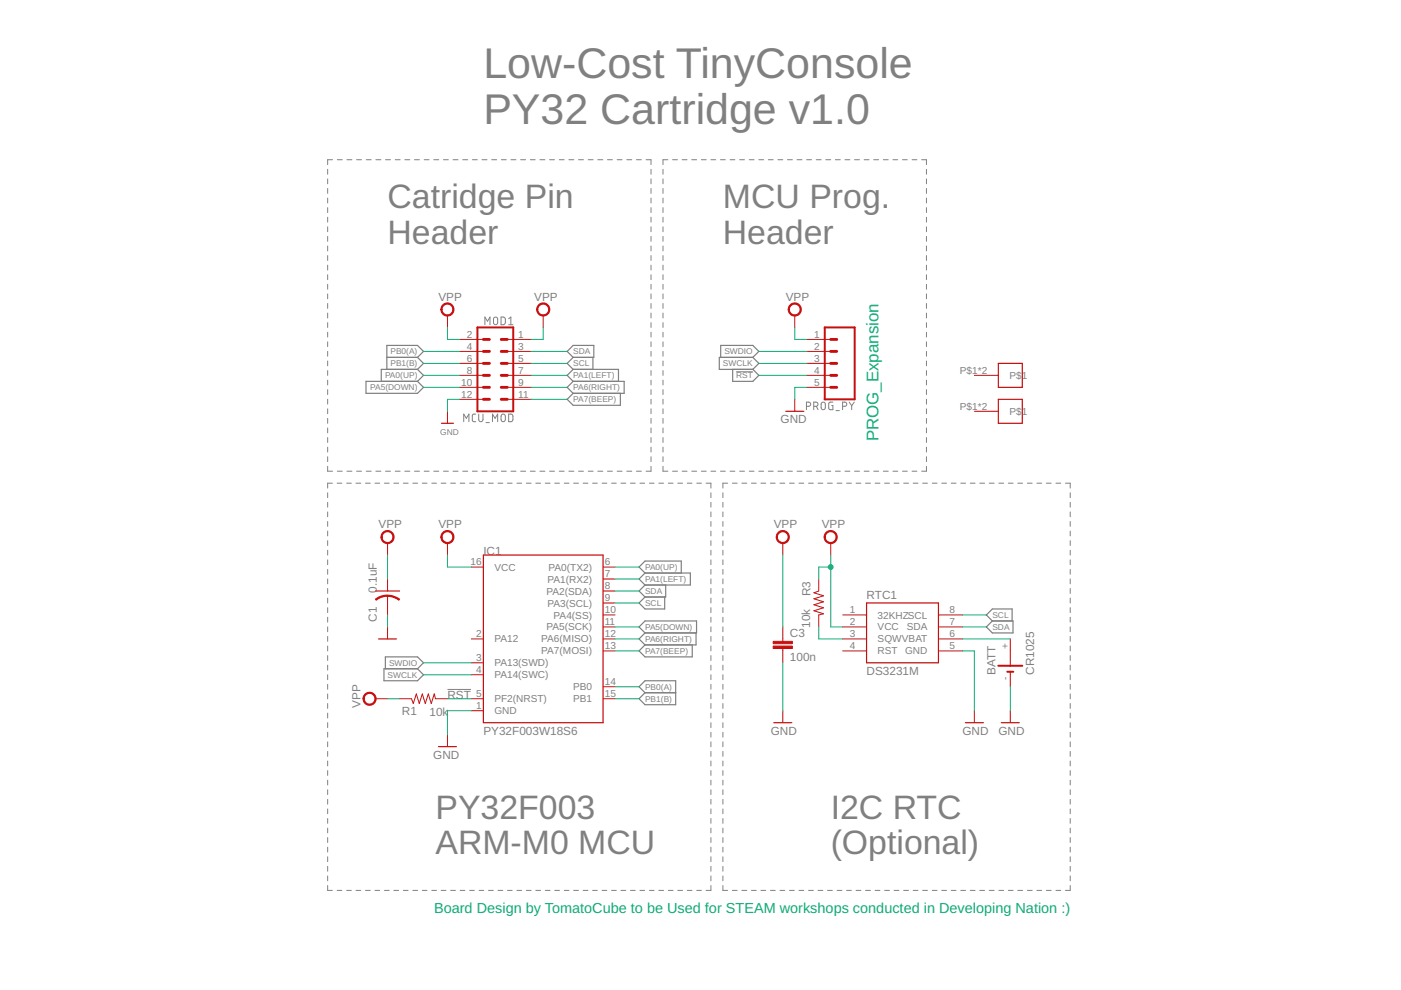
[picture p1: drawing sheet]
<svg xmlns="http://www.w3.org/2000/svg" width="297mm" height="210mm" viewBox="0 0 297 210" stroke-linecap="round" stroke-linejoin="round" font-family="sans-serif">
<g fill="none" stroke="#808080" stroke-width=".21">
<path d="M69.5 35.9v1M69.5 37.9v1.1M69.5 40v1M70.5 33.9h-1v1M71.5 33.9h1.1M73.6 33.9h1M75.6 33.9h1M77.7 33.9h1M79.7 33.9h1.1M81.7 33.9h1.1M83.8 33.9h1M85.8 33.9h1.1"/>
<path d="M87.9 33.9h1M89.9 33.9h1.1M92 33.9h1M94 33.9h1.1M96.1 33.9h1M98.1 33.9h1.1M100.2 33.9h1M102.2 33.9h1.1M104.2 33.9h1.1M106.3 33.9h1M108.3 33.9h1.1M110.4 33.9h1"/>
<path d="M112.4 33.9h1.1M114.5 33.9h1M116.5 33.9h1.1M118.6 33.9h1M120.6 33.9h1.1M122.7 33.9h1M124.7 33.9h1.1M126.7 33.9h1.1M128.8 33.9h1M130.9 33.9h1M132.9 33.9h1M134.9 33.9h1.1"/>
<path d="M137 33.9h1v1M138 35.9v1M138 37.9v1.1M138 40v1M140.6 35.9v1M140.6 37.9v1.1M140.6 40v1M141.6 33.9h-1v1M142.6 33.9h1M144.6 33.9h1.1M146.7 33.9h1M148.7 33.9h1"/>
<path d="M150.7 33.9h1M152.8 33.9h1M154.8 33.9h1M156.8 33.9h1M158.9 33.9h1M160.9 33.9h1M162.9 33.9h1M164.9 33.9h1.1M167 33.9h1M169 33.9h1M171 33.9h1.1M173.1 33.9h1"/>
<path d="M175.1 33.9h1M177.1 33.9h1.1M179.2 33.9h1M181.2 33.9h1M183.2 33.9h1.1M185.3 33.9h1M187.3 33.9h1M189.3 33.9h1M191.3 33.9h1.1M193.4 33.9h1M195.4 33.9h1v1M196.4 35.9v1"/>
<path d="M196.4 37.9v1.1M196.4 40v1M69.5 42v1M69.5 44v1.1M69.5 46.1v1M69.5 48.1v1M69.5 50.1v1.1M69.5 52.2v1M69.5 54.2v1M69.5 56.2v1.1M69.5 58.3v1M138 42v1"/>
<path d="M138 44v1.1M138 46.1v1M138 48.1v1M138 50.1v1.1M138 52.2v1M138 54.2v1M138 56.2v1.1M138 58.3v1M140.6 42v1M140.6 44v1.1M140.6 46.1v1M140.6 48.1v1"/>
<path d="M140.6 50.1v1.1M140.6 52.2v1M140.6 54.2v1M140.6 56.2v1.1M140.6 58.3v1M196.4 42v1M196.4 44v1.1M196.4 46.1v1M196.4 48.1v1M196.4 50.1v1.1M196.4 52.2v1M196.4 54.2v1"/>
<path d="M196.4 56.2v1.1M196.4 58.3v1M69.5 60.3v1M69.5 62.3v1.1M69.5 64.3v1.1M69.5 66.4v1M69.5 68.4v1M69.5 70.4v1.1M69.5 72.5v1M69.5 74.5v1M69.5 76.5v1.1M69.5 78.6v1"/>
<path d="M102.8 68.9v-1.7l.6 .9 .5-.9v1.7M104.8 67.4l.3-.2 .3 .2 .1 1a.44 .44 0 0 1-.4 .5 .44 .44 0 0 1-.5-.5zM106.2 67.2h.6l.3 .3v.9l-.3 .4-.6 .1zM107.8 68.9h1M107.8 67.6l.5-.4v1.7M138 60.3v1M138 62.3v1.1M138 64.3v1.1M138 66.4v1M138 68.4v1M138 70.4v1.1M138 72.5v1"/>
<path d="M138 74.5v1M138 76.5v1.1M138 78.6v1M140.6 60.3v1M140.6 62.3v1.1M140.6 64.3v1.1M140.6 66.4v1M140.6 68.4v1M140.6 70.4v1.1M140.6 72.5v1M140.6 74.5v1M140.6 76.5v1.1"/>
<path d="M140.6 78.6v1M156.1 78.8h3.5M196.4 60.3v1M196.4 62.3v1.1M196.4 64.3v1.1M196.4 66.4v1M196.4 68.4v1M196.4 70.4v1.1M196.4 72.5v1M196.4 74.5v1M196.4 76.5v1.1M196.4 78.6v1"/>
<path d="M69.5 80.6v1M69.5 82.6v1.1M69.5 84.6v1.1M69.5 86.7v1M69.5 88.7v1M69.5 90.7v1.1M69.5 92.8v1M69.5 94.8v1M69.5 96.8v1.1M69.5 98.9v1h1M71.5 99.9h1.1M73.6 99.9h1"/>
<path d="M75.6 99.9h1M77.7 99.9h1M79.7 99.9h1.1M81.7 99.9h1.1M83.8 99.9h1M85.8 99.9h1.1M87.9 99.9h1M89.9 99.9h1.1M92 99.9h1M94 99.9h1.1M96.1 99.9h1M98.1 99.9h1.1"/>
<path d="M98.3 89.4v-1.6l.6 .9 .5-.9v1.6M100.2 99.9h1M100.9 87.8h-.5l-.3 .4 .1 1 .2 .2h.5M101.5 87.8v1.2a.46 .46 0 0 0 .4 .4 .46 .46 0 0 0 .5-.4v-1.2M102.2 99.9h1.1M103 89.6h.8M104.2 99.9h1.1M104.4 89.4v-1.6l.6 .9 .5-.9v1.6M106.3 99.9h1M106.4 87.9l.3-.1 .3 .1 .1 1.1a.46 .46 0 0 1-.4 .4 .46 .46 0 0 1-.5-.4zM107.8 87.8h.7l.2 .3 .1 .9-.3 .4h-.7zM108.3 99.9h1.1"/>
<path d="M110.4 99.9h1M112.4 99.9h1.1M114.5 99.9h1M116.5 99.9h1.1M118.6 99.9h1M120.6 99.9h1.1M122.7 99.9h1M124.7 99.9h1.1M126.7 99.9h1.1M128.8 99.9h1M130.9 99.9h1M132.9 99.9h1"/>
<path d="M134.9 99.9h1.1M138 80.6v1M138 82.6v1.1M138 84.6v1.1M138 86.7v1M138 88.7v1M138 90.7v1.1M138 92.8v1M138 94.8v1M138 96.8v1.1M138 98.9v1h-1M140.6 80.6v1"/>
<path d="M140.6 82.6v1.1M140.6 84.6v1.1M140.6 86.7v1M140.6 88.7v1M140.6 90.7v1.1M140.6 92.8v1M140.6 94.8v1M140.6 96.8v1.1M140.6 98.9v1h1M142.6 99.9h1M144.6 99.9h1.1M146.7 99.9h1"/>
<path d="M148.7 99.9h1M150.7 99.9h1M152.8 99.9h1M154.8 99.9h1M156.8 99.9h1M158.9 99.9h1M160.9 99.9h1M162.9 99.9h1M164.9 99.9h1.1M167 99.9h1M169 99.9h1M171 86.1h.4a.44 .44 0 0 0 .5-.4 .44 .44 0 0 0-.5-.4h-.4v1.6"/>
<path d="M171 99.9h1.1M172.5 86.1h.5a.44 .44 0 0 0 .4-.4 .44 .44 0 0 0-.4-.4h-.5v1.6M173.1 99.9h1M173.1 86.1l.3 .8M174.2 85.4l.3-.1 .4 .1 .1 1a.44 .44 0 0 1-.5 .5 .44 .44 0 0 1-.4-.5zM175.1 99.9h1M176.6 85.3h-.7l-.2 .2v1l.2 .3 .7 .1v-.9h-.3M177.1 99.9h1.1M177.2 87.1h.8M178.6 86.1h.5a.44 .44 0 0 0 .4-.4 .44 .44 0 0 0-.4-.4h-.5v1.6M179.2 99.9h1M180 85.3l.6 .7"/>
<path d="M180.6 86v.9M181.1 85.3l-.5 .7M181.2 99.9h1M183.2 99.9h1.1M185.3 99.9h1M187.3 99.9h1M189.3 99.9h1M191.3 99.9h1.1M193.4 99.9h1M196.4 80.6v1M196.4 82.6v1.1M196.4 84.6v1.1"/>
<path d="M196.4 86.7v1M196.4 88.7v1M196.4 90.7v1.1M196.4 92.8v1M196.4 94.8v1M196.4 96.8v1.1M196.4 98.9v1h-1M69.5 104.5v1M69.5 106.5v1M69.5 108.5v1.1M69.5 110.6v1M69.5 112.6v1"/>
<path d="M69.5 114.6v1.1M69.5 116.7v1M69.5 118.7v1M70.5 102.4h-1v1.1M71.5 102.4h1M73.5 102.4h1M75.5 102.4h1M77.5 102.4h1M79.5 102.4h1M81.5 102.4h1M83.5 102.4h1M85.5 102.4h1"/>
<path d="M87.5 102.4h1M89.5 102.4h1M91.5 102.4h1M93.5 102.4h1.1M95.5 102.4h1.1M97.6 102.4h1M99.6 102.4h1M101.6 102.4h1M103.6 102.4h1M105.6 102.4h1M107.6 102.4h1M109.6 102.4h1"/>
<path d="M111.6 102.4h1M113.6 102.4h1M115.6 102.4h1M117.6 102.4h1M119.6 102.4h1M121.6 102.4h1M123.6 102.4h1.1M125.6 102.4h1M127.7 102.4h1M129.7 102.4h1M131.7 102.4h1M133.7 102.4h1"/>
<path d="M135.7 102.4h1M137.7 102.4h1M139.7 102.4h1M141.7 102.4h1M143.7 102.4h1M145.7 102.4h1M147.7 102.4h1M149.7 102.4h1v1.1M150.7 104.5v1M150.7 106.5v1M150.7 108.5v1.1M150.7 110.6v1"/>
<path d="M150.7 112.6v1M150.7 114.6v1.1M150.7 116.7v1M150.7 118.7v1M153.3 104.5v1M153.3 106.5v1M153.3 108.5v1.1M153.3 110.6v1M153.3 112.6v1M153.3 114.6v1.1M153.3 116.7v1M153.3 118.7v1"/>
<path d="M154.3 102.4h-1v1.1M155.3 102.4h1M157.3 102.4h1M159.3 102.4h1M161.3 102.4h1M163.3 102.4h1.1M165.4 102.4h1M167.4 102.4h1M169.4 102.4h1M171.4 102.4h1M173.4 102.4h1.1M175.5 102.4h1"/>
<path d="M177.5 102.4h1M179.5 102.4h1M181.5 102.4h1M183.5 102.4h1.1M185.5 102.4h1.1M187.6 102.4h1M189.6 102.4h1M191.6 102.4h1M193.6 102.4h1M195.6 102.4h1M197.7 102.4h1M199.7 102.4h1"/>
<path d="M201.7 102.4h1M203.7 102.4h1M205.7 102.4h1M207.7 102.4h1M209.7 102.4h1.1M211.8 102.4h1M213.8 102.4h1M215.8 102.4h1M217.8 102.4h1M219.8 102.4h1.1M221.8 102.4h1.1M223.9 102.4h1"/>
<path d="M225.9 102.4h1v1.1M226.9 104.5v1M226.9 106.5v1M226.9 108.5v1.1M226.9 110.6v1M226.9 112.6v1M226.9 114.6v1.1M226.9 116.7v1M226.9 118.7v1M69.5 120.7v1.1M69.5 122.7v1.1M69.5 124.8v1"/>
<path d="M69.5 126.8v1M69.5 128.8v1.1M69.5 130.9v1M69.5 132.9v1M69.5 134.9v1.1M69.5 137v1M69.5 139v1M150.7 120.7v1.1M150.7 122.7v1.1M150.7 124.8v1M150.7 126.8v1M150.7 128.8v1.1"/>
<path d="M150.7 130.9v1M150.7 132.9v1M150.7 134.9v1.1M150.7 137v1M150.7 139v1M153.3 120.7v1.1M153.3 122.7v1.1M153.3 124.8v1M153.3 126.8v1M153.3 128.8v1.1M153.3 130.9v1M153.3 132.9v1"/>
<path d="M153.3 134.9v1.1M153.3 137v1M153.3 139v1M226.9 120.7v1.1M226.9 122.7v1.1M226.9 124.8v1M226.9 126.8v1M226.9 128.8v1.1M226.9 130.9v1M226.9 132.9v1M226.9 134.9v1.1M226.9 137v1"/>
<path d="M226.9 139v1M69.5 141v1.1M69.5 143.1v1M69.5 145.1v1M69.5 147.1v1.1M69.5 149.2v1M69.5 151.2v1M69.5 153.2v1.1M69.5 155.3v1M69.5 157.3v1M69.5 159.3v1.1M94.9 146.2h5"/>
<path d="M150.7 141v1.1M150.7 143.1v1M150.7 145.1v1M150.7 147.1v1.1M150.7 149.2v1M150.7 151.2v1M150.7 153.2v1.1M150.7 155.3v1M150.7 157.3v1M150.7 159.3v1.1M153.3 141v1.1M153.3 143.1v1"/>
<path d="M153.3 145.1v1M153.3 147.1v1.1M153.3 149.2v1M153.3 151.2v1M153.3 153.2v1.1M153.3 155.3v1M153.3 157.3v1M153.3 159.3v1.1M226.9 141v1.1M226.9 143.1v1M226.9 145.1v1M226.9 147.1v1.1"/>
<path d="M226.9 149.2v1M226.9 151.2v1M226.9 153.2v1.1M226.9 155.3v1M226.9 157.3v1M226.9 159.3v1.1M69.5 161.4v1M69.5 163.4v1M69.5 165.4v1M69.5 167.4v1.1M69.5 169.5v1M69.5 171.5v1"/>
<path d="M69.5 173.5v1.1M69.5 175.6v1M69.5 177.6v1M69.5 179.6v1.1M150.7 161.4v1M150.7 163.4v1M150.7 165.4v1M150.7 167.4v1.1M150.7 169.5v1M150.7 171.5v1M150.7 173.5v1.1M150.7 175.6v1"/>
<path d="M150.7 177.6v1M150.7 179.6v1.1M153.3 161.4v1M153.3 163.4v1M153.3 165.4v1M153.3 167.4v1.1M153.3 169.5v1M153.3 171.5v1M153.3 173.5v1.1M153.3 175.6v1M153.3 177.6v1M153.3 179.6v1.1"/>
<path d="M226.9 161.4v1M226.9 163.4v1M226.9 165.4v1M226.9 167.4v1.1M226.9 169.5v1M226.9 171.5v1M226.9 173.5v1.1M226.9 175.6v1M226.9 177.6v1M226.9 179.6v1.1M69.5 181.7v1M69.5 183.7v1"/>
<path d="M69.5 185.7v1.1M69.5 187.7v1.1h1M71.5 188.8h1M73.5 188.8h1M75.5 188.8h1M77.5 188.8h1M79.5 188.8h1M81.5 188.8h1M83.5 188.8h1M85.5 188.8h1M87.5 188.8h1M89.5 188.8h1"/>
<path d="M91.5 188.8h1M93.5 188.8h1.1M95.5 188.8h1.1M97.6 188.8h1M99.6 188.8h1M101.6 188.8h1M103.6 188.8h1M105.6 188.8h1M107.6 188.8h1M109.6 188.8h1M111.6 188.8h1M113.6 188.8h1"/>
<path d="M115.6 188.8h1M117.6 188.8h1M119.6 188.8h1M121.6 188.8h1M123.6 188.8h1.1M125.6 188.8h1M127.7 188.8h1M129.7 188.8h1M131.7 188.8h1M133.7 188.8h1M135.7 188.8h1M137.7 188.8h1"/>
<path d="M139.7 188.8h1M141.7 188.8h1M143.7 188.8h1M145.7 188.8h1M147.7 188.8h1M150.7 187.7v1.1h-1M150.7 181.7v1M150.7 183.7v1M150.7 185.7v1.1M153.3 181.7v1M153.3 183.7v1M153.3 185.7v1.1"/>
<path d="M153.3 187.7v1.1h1M155.3 188.8h1M157.3 188.8h1M159.3 188.8h1M161.3 188.8h1M163.3 188.8h1.1M165.4 188.8h1M167.4 188.8h1M169.4 188.8h1M171.4 188.8h1M173.4 188.8h1.1M175.5 188.8h1"/>
<path d="M177.5 188.8h1M179.5 188.8h1M181.5 188.8h1M183.5 188.8h1.1M185.5 188.8h1.1M187.6 188.8h1M189.6 188.8h1M191.6 188.8h1M193.6 188.8h1M195.6 188.8h1M197.7 188.8h1M199.7 188.8h1"/>
<path d="M201.7 188.8h1M203.7 188.8h1M205.7 188.8h1M207.7 188.8h1M209.7 188.8h1.1M211.8 188.8h1M213.8 188.8h1M215.8 188.8h1M217.8 188.8h1M219.8 188.8h1.1M221.8 188.8h1.1M223.9 188.8h1"/>
<path d="M226.9 187.7v1.1h-1M226.9 181.7v1M226.9 183.7v1M226.9 185.7v1.1"/>
</g>
<g fill="none" stroke="#808080" stroke-width=".25">
<path d="M82 75.8h6.5M88.5 78.3h-7.7v2.6M88.5 75.8l1.3-1.3-1.3-1.3h-6.5v5.1M88.5 78.3l1.3 1.3-1.3 1.3M88.5 75.8l1.3 1.2-1.3 1.3M120.2 74.5l1.3-1.3h4.4v2.6h-4.4zM121.5 78.3l-1.3 1.3 1.3 1.3M121.5 78.3h9.6v2.6M121.5 75.8l-1.3 1.2 1.3 1.3M125.7 75.8v2.5M152.8 75.8v-2.6h6.8l1.3 1.3-1.3 1.3M155.3 78.3v2.6h4.3l1.3-1.3-1.3-1.3"/>
<path d="M159.6 75.8h-7.1v2.5h7.1M159.6 75.8l1.3 1.2-1.3 1.3M77.6 80.9h10.9l1.3 1.2-1.3 1.3h-10.9zM121.5 80.9h10.8v2.5h-10.8M121.5 83.4l-1.3 1.3 1.3 1.2h10v-2.5M121.5 80.9l-1.3 1.2 1.3 1.3M135.5 132.9l1.3-1.2h10.9v2.5h-10.9zM136.8 121.5l-1.3 1.3 1.3 1.2M136.8 121.5h9.6v2.5h-9.6M136.8 124l-1.3 1.3 1.3 1.3M136.8 126.6l-1.3 1.2 1.3 1.3h4.1v-2.5M136.8 136.7l-1.3 1.3 1.3 1.3h10v-2.6"/>
<path d="M136.8 134.2l-1.3 1.3 1.3 1.2M136.8 121.5l-1.3-1.3 1.3-1.2h7.6v2.5M141.1 124v2.6h-4.3M147.6 134.2v2.5h-10.8M209.1 132.9l1.3-1.2h4.4v2.5h-4.4zM210.4 131.7l-1.3-1.3 1.3-1.3h4.2v2.6M81.4 141.8h7.1l1.3 1.3-1.3 1.2h-7.1zM81.7 141.8v-2.5h6.8l1.3 1.2-1.3 1.3M135.5 145.6l1.3-1.3h6.5v5.1h-6.5l-1.3-1.3 1.3-1.2zM136.8 146.9h6.5"/>
</g>
<path d="M211.7 77h5v5.1h-5zM93.6 89.7h2.5M166.6 87.2h3.8M211.7 84.7h5v5h-5zM102.5 117.7h25.4v35.5h-25.4zM79.6 125.3h5.1M80.3 135.5h3.8M183.7 127.8h15.3v12.7h-15.3zM93 158.3h3.8M164.1 153.2h3.8M204.7 153.2h3.8M212.3 153.2h3.8" fill="none" stroke="#c90d0c" stroke-width=".25"/>
<g fill="none" stroke="#c90d0c" stroke-width=".21">
<path d="M94.9 66.9v2.5M97.4 72h5.1M97.4 74.5h5.1M97.4 77h5.1M97.4 79.6h5.1M107.5 72h5.1M107.5 74.5h5.1M107.5 77h5.1M107.5 79.6h5.1M115.2 66.9v2.5M168.5 66.9v2.5M171 72h5.1"/>
<path d="M171 74.5h5.1M171 77h5.1M171 79.6h5.1M206.6 79.6h5.1M94.9 87.2v2.5M97.4 82.1h5.1M97.4 84.7h5.1M107.5 82.1h5.1M107.5 84.7h5.1M168.5 84.7v2.5M171 82.1h5.1M206.6 87.2h5.1"/>
<path d="M82.2 115.1v2.6M94.9 115.1v2.6M166 115.1v2.6M176.1 115.1v2.6M82.2 122.8v2.5M82.2 132.9v2.6M82.2 126.3v4.1M99.9 120.2h2.6M99.9 135.5h2.6M127.9 120.2h2.5M127.9 122.8h2.5M127.9 135.5h2.5"/>
<path d="M127.9 138h2.5M127.9 125.3h2.5M127.9 127.8h2.5M127.9 130.4h2.5M127.9 132.9h2.5M166 132.9v3.1M166 137.5v3M173.6 122.8v2.5l-1 .4 2 .6-2 .7 2 .6-2 .6 2 .7-2 .6 2 .6-1 .3v2.5M178.7 135.5h5M178.7 138h5M178.7 130.4h5M178.7 132.9h5"/>
<path d="M199 135.5h5M199 138h5M199 130.4h5M199 132.9h5M214.2 135.5v5.7M79.6 148.1h2.6M84.7 148.1h2.5l.4 1.1 .7-2.1 .6 2.1 .6-2.1 .7 2.1 .6-2.1 .6 2.1 .7-2.1 .2 1h2.6M94.9 155.8v2.5M99.9 148.1h2.6M99.9 150.7h2.6M99.9 143.1h2.6M99.9 140.5h2.6"/>
<path d="M127.9 148.1h2.5M127.9 145.6h2.5M166 150.7v2.5M206.6 150.7v2.5M214.2 142.4v3.2M214.2 150.7v2.5"/>
</g>
<path d="M101.2 69.4h7.6v17.8h-7.6zM174.9 69.4h6.3v15.3h-6.3zM211.7 141.2h5M213.6 142.4h1.2" fill="none" stroke="#c90d0c" stroke-width=".42"/>
<g fill="none" stroke="#c90d0c" stroke-width=".61">
<path d="M102.5 77h1.3M102.5 74.5h1.3M102.5 72h1.3M102.5 79.6h1.3M106.3 77h1.2M106.3 74.5h1.2M106.3 72h1.2M106.3 79.6h1.2M176.1 77h1.3M176.1 74.5h1.3M176.1 72h1.3M176.1 79.6h1.3"/>
<path d="M102.5 82.1h1.3M102.5 84.7h1.3M106.3 82.1h1.2M106.3 84.7h1.2M176.1 82.1h1.3"/>
</g>
<g fill="#c90d0c" stroke="#c90d0c" stroke-width=".21">
<path d="M79.6 127l1.2-.6 1.4-.2v.2l-1.1 .2-1.3 .7z" fill-rule="evenodd"/>
<path d="M82.2 126.2l1.3 .2 1.2 .6-.1 .3-1.4-.7-1-.2z" fill-rule="evenodd"/>
<path d="M167.5 64.7a1.39 1.39 0 0 1 2.2 .2 1.39 1.39 0 0 1-.8 2.1 1.39 1.39 0 0 1-1.8-1.4h.3a1.14 1.14 0 0 1 1.7-.9 1.14 1.14 0 0 1 .1 1.9 1.14 1.14 0 0 1-1.8-.7v-.3h-.3z" fill-rule="evenodd"/>
<path d="M93.9 112.9a1.39 1.39 0 0 1 2.2 .3 1.39 1.39 0 0 1-.9 2 1.39 1.39 0 0 1-1.7-1.3h.2a1.14 1.14 0 0 1 1.7-1 1.14 1.14 0 0 1 .1 1.9 1.14 1.14 0 0 1-1.8-.6v-.3h-.2z" fill-rule="evenodd"/>
<path d="M81.2 112.9a1.39 1.39 0 0 1 2.2 .3 1.39 1.39 0 0 1-.9 2 1.39 1.39 0 0 1-1.7-1.3h.2a1.14 1.14 0 0 1 1.7-1 1.14 1.14 0 0 1 .1 1.9 1.14 1.14 0 0 1-1.8-.6v-.3h-.2z" fill-rule="evenodd"/>
<path d="M77.3 147.2a1.4 1.4 0 0 1 2.3 .2 1.4 1.4 0 0 1-.9 2.1 1.4 1.4 0 0 1-1.7-1.4h.2a1.14 1.14 0 0 1 1.6-1 1.14 1.14 0 0 1 .3 1.9 1.14 1.14 0 0 1-1.8-.6l-.1-.3h-.2z" fill-rule="evenodd"/>
<path d="M114.2 64.7a1.4 1.4 0 0 1 2.2 .2 1.4 1.4 0 0 1-.9 2.1 1.4 1.4 0 0 1-1.7-1.4h.2a1.15 1.15 0 0 1 1.6-1 1.15 1.15 0 0 1 .3 1.9 1.15 1.15 0 0 1-1.8-.6l-.1-.3h-.2z" fill-rule="evenodd"/>
<path d="M93.9 64.7a1.39 1.39 0 0 1 2.2 .2 1.39 1.39 0 0 1-.9 2.1 1.39 1.39 0 0 1-1.7-1.4h.2a1.14 1.14 0 0 1 1.7-.9 1.14 1.14 0 0 1 .1 1.9 1.14 1.14 0 0 1-1.8-.7v-.3h-.2z" fill-rule="evenodd"/>
<path d="M175.1 112.9a1.4 1.4 0 0 1 2.2 .2 1.4 1.4 0 0 1-.8 2.1 1.4 1.4 0 0 1-1.8-1.3h.3a1.14 1.14 0 0 1 1.7-1 1.14 1.14 0 0 1 .1 1.9 1.14 1.14 0 0 1-1.8-.6v-.3h-.3z" fill-rule="evenodd"/>
<path d="M165 112.9a1.39 1.39 0 0 1 2.2 .3 1.39 1.39 0 0 1-.9 2 1.39 1.39 0 0 1-1.7-1.3h.2a1.14 1.14 0 0 1 1.7-1 1.14 1.14 0 0 1 .1 1.9 1.14 1.14 0 0 1-1.8-.6v-.3h-.2z" fill-rule="evenodd"/>
</g>
<g fill="#c90d0c" stroke="#c90d0c" stroke-width=".21">
<path d="M163.9 137h4.1v.5h-4.1z"/>
<path d="M163.9 136h4.1v.5h-4.1z"/>
</g>
<g fill="none" stroke="#0dab76" stroke-width=".21">
<path d="M89.8 79.6h7.6M89.8 74.5h7.6M89.8 77h7.6M94.9 69.4v2.6h2.5M112.6 79.6h7.6M112.6 74.5h7.6M112.6 77h7.6M115.2 69.4v2.6h-2.6M160.9 79.6h10.1M160.9 74.5h10.1M160.9 77h10.1M168.5 69.4v2.6h2.5"/>
<path d="M89.8 82.1h7.6M97.4 84.7h-2.5v2.5M112.6 82.1h7.6M112.6 84.7h7.6M171 82.1h-2.5v2.6M82.2 117.7v5.1M94.9 117.7v2.5h5M166 117.7v15.2M176.1 117.7v15.2h2.6M82.2 130.4v2.5M130.4 138h5.1M130.4 122.8h5.1"/>
<path d="M130.4 125.3h5.1M130.4 132.9h5.1M130.4 127.8h5.1M130.4 135.5h5.1M130.4 120.2h5.1M173.6 132.9v2.6h5.1M176.1 120.2h-2.5v2.6M204 138h2.6v12.7M204 132.9h5.1M204 130.4h5.1M204 135.5h10.2M82.2 148.1h2.5"/>
<path d="M89.8 140.5h10.1M89.8 143.1h10.1M94.9 148.1h5M99.9 150.7h-5v5.1M130.4 145.6h5.1M130.4 148.1h5.1M166 140.5v10.2M214.2 145.6v5.1"/>
</g>
<circle cx="176.1" cy="120.2" r=".51" fill="#0dab76" stroke="#0dab76" stroke-width=".21"/>
<g font-size="9.1" fill="#808080">
<text x="102.5" y="16.6">Low-Cost TinyConsole</text>
<text x="102.5" y="26.3">PY32 Cartridge v1.0</text>
</g>
<g font-size="7.2" fill="#808080">
<text x="82.2" y="44">Catridge Pin</text>
<text x="153.3" y="44">MCU Prog.</text>
<text x="82.2" y="51.7">Header</text>
<text x="153.3" y="51.7">Header</text>
<text x="92.3" y="173.5">PY32F003</text>
<text x="176.1" y="173.5">I2C RTC</text>
<text x="92.3" y="181.2">ARM-M0 MCU</text>
<text x="176.1" y="181.2">(Optional)</text>
</g>
<text font-size="3.6" fill="#0dab76" x="186.3" y="93.6" transform="rotate(-90 186.3 93.6)">PROG_Expansion</text>
<text font-size="3.1" fill="#0dab76" x="92" y="193.5">Board Design by TomatoCube to be Used for STEAM workshops conducted in Developing Nation :)</text>
<g font-size="2.5" fill="#808080">
<text x="93" y="63.7">VPP</text>
<text x="113.3" y="63.7">VPP</text>
<text x="166.6" y="63.7">VPP</text>
<text x="165.5" y="89.7">GND</text>
<text x="80.3" y="112">VPP</text>
<text x="93" y="112">VPP</text>
<text x="164.1" y="112">VPP</text>
<text x="174.2" y="112">VPP</text>
<text x="102.5" y="117.7">IC1</text>
<text x="79.9" y="125.7" transform="rotate(-90 79.9 125.7)">0.1uF</text>
<text x="79.9" y="131.8" transform="rotate(-90 79.9 131.8)">C1</text>
<text x="171.8" y="126.5" transform="rotate(-90 171.8 126.5)">R3</text>
<text x="183.7" y="127.1">RTC1</text>
<text x="167.5" y="135.1">C3</text>
<text x="171.8" y="133.1" transform="rotate(-90 171.8 133.1)">10k</text>
<text x="167.5" y="140.2">100n</text>
<text x="183.7" y="143.1">DS3231M</text>
<text x="211" y="143.1" transform="rotate(-90 211 143.1)">BATT</text>
<text x="219.3" y="143.1" transform="rotate(-90 219.3 143.1)">CR1025</text>
<text x="94.9" y="148.2">RST</text>
<text x="76.5" y="150.1" transform="rotate(-90 76.5 150.1)">VPP</text>
<text x="85.2" y="151.7">R1</text>
<text x="91.1" y="151.7">10k</text>
<text x="102.5" y="155.8">PY32F003W18S6</text>
<text x="163.4" y="155.8">GND</text>
<text x="204.1" y="155.8">GND</text>
<text x="211.7" y="155.8">GND</text>
<text x="91.9" y="160.9">GND</text>
</g>
<g font-size="2.1" fill="#808080">
<text x="99" y="71.6">2</text>
<text x="109.9" y="71.6">1</text>
<text x="172.6" y="71.6">1</text>
<text x="99" y="76.7">6</text>
<text x="99" y="74.2">4</text>
<text x="109.9" y="76.7">5</text>
<text x="109.9" y="74.2">3</text>
<text x="172.6" y="74.2">2</text>
<text x="172.6" y="76.7">3</text>
<text x="97.8" y="81.8">10</text>
<text x="99" y="79.2">8</text>
<text x="109.9" y="81.8">9</text>
<text x="109.9" y="79.2">7</text>
<text x="172.6" y="79.2">4</text>
<text x="172.6" y="81.8">5</text>
<text x="203.5" y="79.2">P$1*2</text>
<text x="214" y="80.3">P$1</text>
<text x="97.8" y="84.3">12</text>
<text x="109.9" y="84.3">11</text>
<text x="203.5" y="86.9">P$1*2</text>
<text x="214" y="88">P$1</text>
<text x="99.8" y="119.9">16</text>
<text x="128.2" y="119.9">6</text>
<text x="104.8" y="121">VCC</text>
<text x="116.1" y="123.5">PA1(RX2)</text>
<text x="116.3" y="121">PA0(TX2)</text>
<text x="128.2" y="122.4">7</text>
<text x="128.2" y="124.9">8</text>
<text x="115.8" y="126.1">PA2(SDA)</text>
<text x="116.1" y="128.6">PA3(SCL)</text>
<text x="117.4" y="131.1">PA4(SS)</text>
<text x="128.2" y="127.5">9</text>
<text x="128.2" y="130">10</text>
<text x="180.2" y="130">1</text>
<text x="186.1" y="131.1">32KHZSCL</text>
<text x="201.3" y="130">8</text>
<text x="100.9" y="135.1">2</text>
<text x="104.8" y="136.2">PA12</text>
<text x="114.8" y="136.2">PA6(MISO)</text>
<text x="115.8" y="133.7">PA5(SCK)</text>
<text x="128.2" y="135.1">12</text>
<text x="128.2" y="137.6">13</text>
<text x="128.2" y="132.6">11</text>
<text x="180.2" y="137.6">4</text>
<text x="180.2" y="135.1">3</text>
<text x="180.2" y="132.6">2</text>
<text x="186.1" y="136.2">SQWVBAT</text>
<text x="186.1" y="133.7">VCC</text>
<text x="192.2" y="133.7">SDA</text>
<text x="201.3" y="137.6">5</text>
<text x="201.3" y="132.6">7</text>
<text x="201.3" y="135.1">6</text>
<text x="213.9" y="137.6" transform="rotate(-90 213.9 137.6)">+</text>
<text x="100.9" y="142.7">4</text>
<text x="100.9" y="140.2">3</text>
<text x="104.8" y="143.8">PA14(SWC)</text>
<text x="104.8" y="141.3">PA13(SWD)</text>
<text x="114.8" y="138.8">PA7(MOSI)</text>
<text x="186.1" y="138.8">RST</text>
<text x="191.9" y="138.8">GND</text>
<text x="100.9" y="147.8">5</text>
<text x="104.8" y="148.9">PF2(NRST)</text>
<text x="121.5" y="146.4">PB0</text>
<text x="121.5" y="148.9">PB1</text>
<text x="128.2" y="145.3">14</text>
<text x="128.2" y="147.8">15</text>
<text x="213.9" y="144.2" transform="rotate(-90 213.9 144.2)">-</text>
<text x="100.9" y="150.3">1</text>
<text x="104.8" y="151.5">GND</text>
</g>
<g font-size="1.8" fill="#808080">
<text x="82.8" y="75.1">PB0(A)</text>
<text x="82.8" y="77.7">PB1(B)</text>
<text x="121.5" y="75.1">SDA</text>
<text x="121.5" y="77.7">SCL</text>
<text x="153.3" y="77.7">SWCLK</text>
<text x="153.6" y="75.1">SWDIO</text>
<text x="78.5" y="82.8">PA5(DOWN)</text>
<text x="81.6" y="80.2">PA0(UP)</text>
<text x="121.5" y="80.2">PA1(LEFT)</text>
<text x="121.5" y="82.8">PA6(RIGHT)</text>
<text x="156.1" y="80.2">RST</text>
<text x="121.5" y="85.3">PA7(BEEP)</text>
<text x="93.3" y="92.3">GND</text>
<text x="136.8" y="123.4">PA1(LEFT)</text>
<text x="136.8" y="125.9">SDA</text>
<text x="136.8" y="120.9">PA0(UP)</text>
<text x="136.8" y="128.5">SCL</text>
<text x="210.4" y="131">SCL</text>
<text x="136.8" y="136.1">PA6(RIGHT)</text>
<text x="136.8" y="133.6">PA5(DOWN)</text>
<text x="210.4" y="133.6">SDA</text>
<text x="82.2" y="143.7">SWCLK</text>
<text x="82.5" y="141.2">SWDIO</text>
<text x="136.8" y="138.6">PA7(BEEP)</text>
<text x="136.8" y="146.2">PB0(A)</text>
<text x="136.8" y="148.8">PB1(B)</text>
</g>
</svg>
